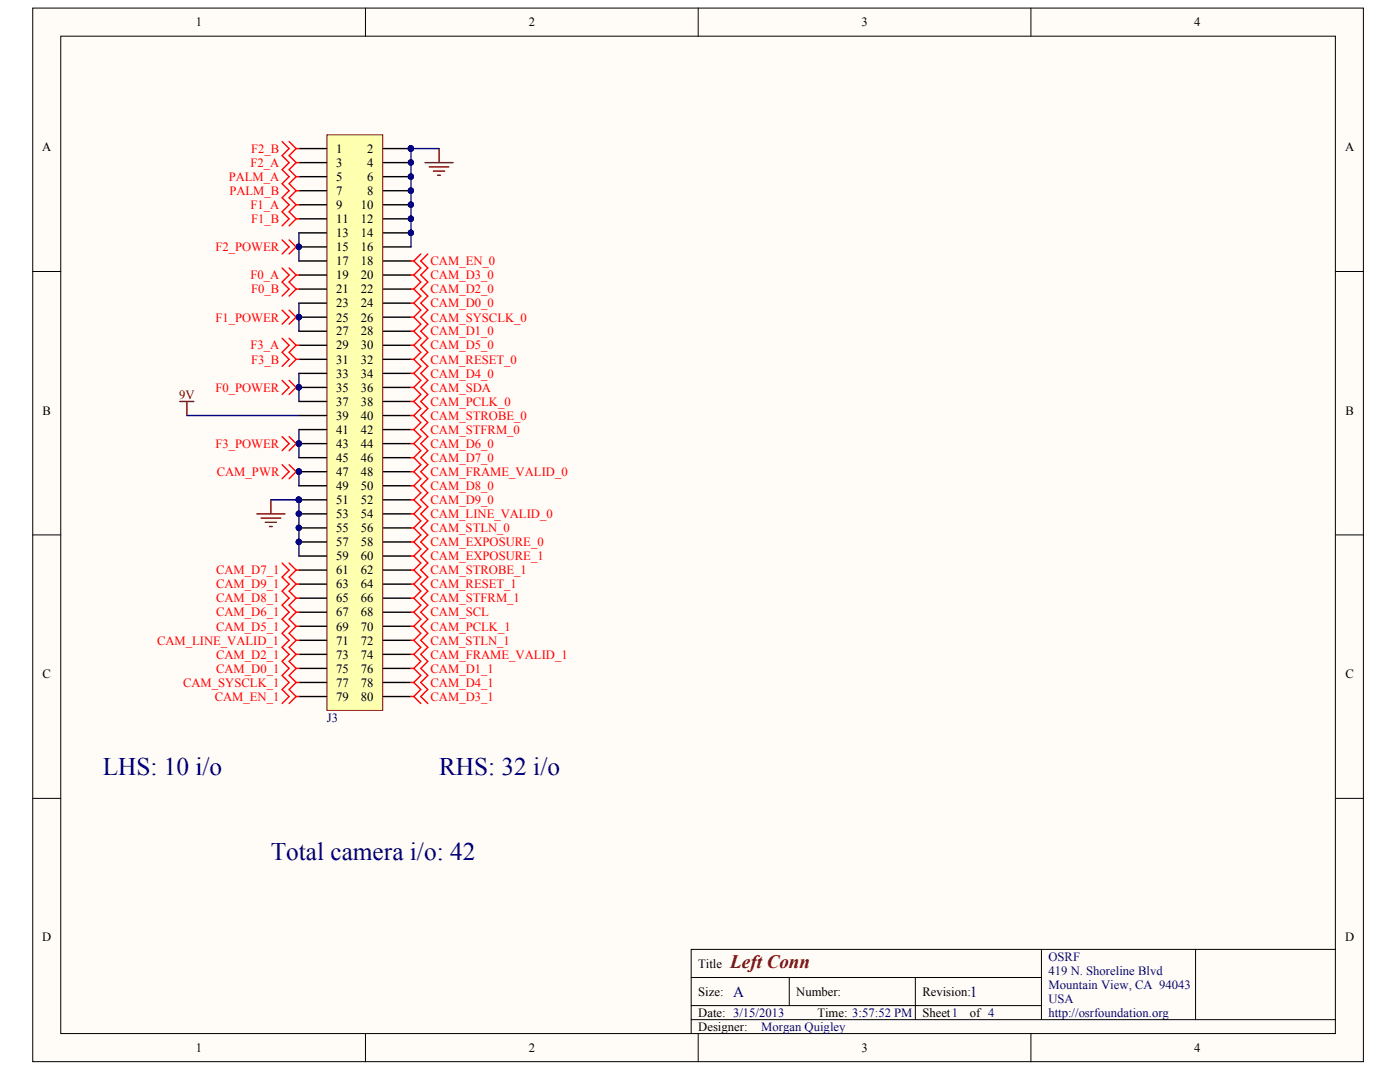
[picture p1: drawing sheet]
<svg xmlns="http://www.w3.org/2000/svg" width="271mm" height="207mm" viewBox="0 0 271 207" stroke-linecap="round" stroke-linejoin="round" font-family="sans-serif">
<g fill="#fffcf8" stroke="#000" stroke-width=".19">
<path d="M6.3 1.6h257.5v203.7h-257.5z"/>
<path d="M11.8 7h246.6v192.8h-246.6z"/>
</g>
<g fill="none" stroke="#000" stroke-width=".19">
<path d="M70.7 1.6v5.4M135.1 1.6v5.4M199.5 1.6v5.4M6.3 52.5h5.5M258.5 52.5h5.4M6.3 103.4h5.5M258.5 103.4h5.4M6.3 154.4h5.5M258.5 154.4h5.4M70.7 199.9v5.4M133.8 189h67.7M133.8 197.2h124.7"/>
<path d="M133.8 194.4h67.7M135.1 199.9v5.4M152.7 189v5.4M177.1 189v8.2M199.5 199.9v5.4M201.5 183.6v13.6M231.4 183.6h-97.6v16.3M258.5 183.6h-27.1v13.6"/>
</g>
<path d="M63.3 26.1h10.8v111.3h-10.8z" fill="#ffffb0" stroke="#800000" stroke-width=".19"/>
<g fill="none" stroke="#000" stroke-width=".27">
<path d="M57.8 28.7h5.4M57.8 31.4h5.4M57.8 34.2h5.4M57.8 36.9h5.4M57.8 39.6h5.4M74.2 28.7h5.3M74.2 31.4h5.3M74.2 34.2h5.3M74.2 36.9h5.3M74.2 39.6h5.3M57.8 42.3h5.4M57.8 45h5.4"/>
<path d="M57.8 47.7h5.4M57.8 50.5h5.4M57.8 53.2h5.4M57.8 55.9h5.4M57.8 58.6h5.4M74.2 42.3h5.3M74.2 45h5.3M74.2 47.7h5.3M74.2 50.5h5.3M74.2 53.2h5.3M74.2 55.9h5.3M74.2 58.6h5.3"/>
<path d="M57.8 61.3h5.4M57.8 64h5.4M57.8 66.8h5.4M57.8 69.5h5.4M57.8 72.2h5.4M57.8 74.9h5.4M57.8 77.6h5.4M74.2 61.3h5.3M74.2 64h5.3M74.2 66.8h5.3M74.2 69.5h5.3M74.2 72.2h5.3"/>
<path d="M74.2 74.9h5.3M74.2 77.6h5.3M57.8 80.3h5.4M57.8 83.1h5.4M57.8 85.8h5.4M57.8 88.5h5.4M57.8 91.2h5.4M57.8 93.9h5.4M57.8 96.6h5.4M57.8 99.4h5.4M74.2 80.3h5.3M74.2 83.1h5.3"/>
<path d="M74.2 85.8h5.3M74.2 88.5h5.3M74.2 91.2h5.3M74.2 93.9h5.3M74.2 96.6h5.3M74.2 99.4h5.3M57.8 102.1h5.4M57.8 104.8h5.4M57.8 107.5h5.4M57.8 110.2h5.4M57.8 112.9h5.4M57.8 115.7h5.4"/>
<path d="M57.8 118.4h5.4M74.2 102.1h5.3M74.2 104.8h5.3M74.2 107.5h5.3M74.2 110.2h5.3M74.2 112.9h5.3M74.2 115.7h5.3M74.2 118.4h5.3M57.8 121.1h5.4M57.8 123.8h5.4M57.8 126.5h5.4M57.8 129.2h5.4"/>
<path d="M57.8 132h5.4M57.8 134.7h5.4M74.2 121.1h5.3M74.2 123.8h5.3M74.2 126.5h5.3M74.2 129.2h5.3M74.2 132h5.3M74.2 134.7h5.3"/>
</g>
<g fill="#000080" stroke="#000080" stroke-width=".19">
<circle cx="57.8" cy="47.7" r=".52"/>
<circle cx="57.8" cy="61.3" r=".52"/>
<circle cx="57.8" cy="74.9" r=".52"/>
<circle cx="57.8" cy="85.8" r=".52"/>
<circle cx="57.8" cy="91.2" r=".52"/>
<circle cx="57.8" cy="96.6" r=".52"/>
<circle cx="57.8" cy="99.3" r=".52"/>
<circle cx="57.8" cy="102.1" r=".52"/>
<circle cx="57.8" cy="104.8" r=".52"/>
<circle cx="79.5" cy="28.7" r=".52"/>
<circle cx="79.5" cy="31.4" r=".52"/>
<circle cx="79.5" cy="34.1" r=".52"/>
<circle cx="79.5" cy="36.9" r=".52"/>
<circle cx="79.5" cy="39.6" r=".52"/>
<circle cx="79.5" cy="42.3" r=".52"/>
<circle cx="79.5" cy="45" r=".52"/>
</g>
<g fill="none" stroke="#f00" stroke-width=".27">
<path d="M54.6 27.4l1.4 1.3-1.4 1.4 1.4 1.3-1.4 1.4 1.4 1.4-1.4 1.3 1.4 1.4-1.4 1.3 1.4 1.4-1.4 1.4 1.4 1.3-1.4 1.4M56 27.4l1.3 1.3M57.3 31.4l-1.3 1.4 1.3 1.4M57.3 28.7l-1.3 1.4 1.3 1.3M57.3 31.4h.5M57.3 28.7h.5M57.3 34.2l-1.3 1.3 1.3 1.4M57.3 34.2h.5M57.3 36.9l-1.3 1.3 1.3 1.4M57.3 36.9h.5M57.3 39.6l-1.3 1.4 1.3 1.3M57.3 39.6h.5"/>
<path d="M54.6 51.8l1.4 1.4-1.4 1.3 1.4 1.4-1.4 1.4M54.6 46.4l1.4 1.3-1.4 1.4M54.6 60l1.4 1.3-1.4 1.4M56 51.8l1.3 1.4M56 46.4l1.3 1.3M56 60l1.3 1.3M57.3 53.2l-1.3 1.3 1.3 1.4M57.3 53.2h.5M57.3 55.9l-1.3 1.4M57.3 55.9h.5M57.3 42.3l-1.3 1.4M57.3 42.3h.5"/>
<path d="M57.3 47.7l-1.3 1.4M57.3 47.7h.5M79.5 53.2h.6M79.5 55.9h.6M79.5 50.5h.6M79.5 58.6h.6M80.1 55.9l1.3 1.4-1.3 1.3M80.1 53.2l1.3 1.3-1.3 1.4M80.1 50.5l1.3 1.3-1.3 1.4M80.1 58.6l1.3 1.4-1.3 1.3M81.4 49.1l-1.3 1.4M82.8 49.1l-1.4 1.4 1.4 1.3-1.4 1.4 1.4 1.3-1.4 1.4 1.4 1.4-1.4 1.3 1.4 1.4-1.4 1.3 1.4 1.4-1.4 1.3 1.4 1.4-1.4 1.4 1.4 1.3-1.4 1.4 1.4 1.3-1.4 1.4 1.4 1.4-1.4 1.3 1.4 1.4-1.4 1.3 1.4 1.4-1.4 1.3 1.4 1.4-1.4 1.4 1.4 1.3-1.4 1.4 1.4 1.3-1.4 1.4 1.4 1.4-1.4 1.3 1.4 1.4-1.4 1.3 1.4 1.4-1.4 1.3 1.4 1.4-1.4 1.4 1.4 1.3-1.4 1.4 1.4 1.3-1.4 1.4 1.4 1.3-1.4 1.4 1.4 1.4-1.4 1.3 1.4 1.4-1.4 1.3 1.4 1.4-1.4 1.4 1.4 1.3-1.4 1.4 1.4 1.3-1.4 1.4 1.4 1.3-1.4 1.4 1.4 1.4-1.4 1.3 1.4 1.4-1.4 1.3 1.4 1.4-1.4 1.4 1.4 1.3-1.4 1.4 1.4 1.3"/>
<path d="M54.6 65.4l1.4 1.4-1.4 1.3 1.4 1.4-1.4 1.3M54.6 73.6l1.4 1.3-1.4 1.4M56 65.4l1.3 1.4M56 73.6l1.3 1.3M57.3 69.5l-1.3 1.3M57.3 66.8l-1.3 1.3 1.3 1.4M57.3 69.5h.5M57.3 61.3l-1.3 1.4M57.3 61.3h.5M57.3 66.8h.5M57.3 74.9l-1.3 1.4M57.3 74.9h.5"/>
<path d="M79.5 69.5h.6M79.5 61.3h.6M79.5 66.8h.6M79.5 74.9h.6M79.5 77.6h.6M79.5 64h.6M79.5 72.2h.6M80.1 77.6l1.3 1.4-1.3 1.3M80.1 74.9l1.3 1.4-1.3 1.3M80.1 72.2l1.3 1.4-1.3 1.3M80.1 69.5l1.3 1.3-1.3 1.4M80.1 66.8l1.3 1.3-1.3 1.4"/>
<path d="M80.1 64l1.3 1.4-1.3 1.4M80.1 61.3l1.3 1.4-1.3 1.3M54.6 84.4l1.4 1.4-1.4 1.3M54.6 89.9l1.4 1.3-1.4 1.4M56 84.4l1.3 1.4M56 89.9l1.3 1.3M57.3 85.8l-1.3 1.3M57.3 85.8h.5M57.3 91.2l-1.3 1.4M57.3 91.2h.5M79.5 85.8h.6M79.5 91.2h.6"/>
<path d="M79.5 99.4h.6M79.5 96.6h.6M79.5 88.5h.6M79.5 83.1h.6M79.5 80.3h.6M79.5 93.9h.6M80.1 99.4l1.3 1.3-1.3 1.4M80.1 96.6l1.3 1.4-1.3 1.4M80.1 93.9l1.3 1.4-1.3 1.3M80.1 88.5l1.3 1.4-1.3 1.3M80.1 85.8l1.3 1.3-1.3 1.4M80.1 83.1l1.3 1.3-1.3 1.4"/>
<path d="M80.1 80.3l1.3 1.4-1.3 1.4M80.1 91.2l1.3 1.4-1.3 1.3M54.6 108.9l1.4 1.3-1.4 1.4 1.4 1.3-1.4 1.4 1.4 1.4-1.4 1.3 1.4 1.4-1.4 1.3 1.4 1.4-1.4 1.3 1.4 1.4-1.4 1.4 1.4 1.3-1.4 1.4 1.4 1.3-1.4 1.4 1.4 1.4-1.4 1.3 1.4 1.4-1.4 1.3M56 108.9l1.3 1.3M57.3 110.2l-1.3 1.4 1.3 1.3M57.3 110.2h.5M57.3 112.9l-1.3 1.4 1.3 1.4M57.3 112.9h.5M57.3 115.7l-1.3 1.3 1.3 1.4M57.3 115.7h.5M57.3 118.4l-1.3 1.3 1.3 1.4M57.3 118.4h.5"/>
<path d="M79.5 110.2h.6M79.5 112.9h.6M79.5 115.7h.6M79.5 118.4h.6M79.5 107.5h.6M79.5 104.8h.6M79.5 102.1h.6M80.1 107.5l1.3 1.4-1.3 1.3M80.1 104.8l1.3 1.3-1.3 1.4M80.1 110.2l1.3 1.4-1.3 1.3M80.1 112.9l1.3 1.4-1.3 1.4M80.1 115.7l1.3 1.3-1.3 1.4"/>
<path d="M80.1 118.4l1.3 1.3-1.3 1.4M80.1 102.1l1.3 1.3-1.3 1.4M57.3 121.1l-1.3 1.3 1.3 1.4M57.3 121.1h.5M57.3 123.8l-1.3 1.4 1.3 1.3M57.3 123.8h.5M57.3 126.5h.5M57.3 129.2h.5M57.3 132h.5M57.3 134.7h.5M57.3 126.5l-1.3 1.4 1.3 1.3M57.3 129.2l-1.3 1.4 1.3 1.4"/>
<path d="M57.3 132l-1.3 1.3 1.3 1.4M57.3 134.7l-1.3 1.3M79.5 121.1h.6M79.5 123.8h.6M79.5 126.5h.6M79.5 129.2h.6M79.5 132h.6M79.5 134.7h.6M80.1 121.1l1.3 1.3-1.3 1.4M80.1 123.8l1.3 1.4-1.3 1.3M80.1 126.5l1.3 1.4-1.3 1.3M80.1 129.2l1.3 1.4-1.3 1.4"/>
<path d="M80.1 132l1.3 1.3-1.3 1.4M80.1 134.7l1.3 1.3"/>
</g>
<path d="M85 28.7h-5.5v19M57.8 45v5.5M57.8 58.6v5.4M57.8 72.2v5.4M36.2 80.3h21.6M52.4 96.6h5.4v10.9M57.8 83.1v5.4M57.8 91.2v2.7" fill="none" stroke="#000080" stroke-width=".27"/>
<path d="M82.2 31.4h5.5M83.1 32.3h3.8M83.9 33.1h2.1M84.7 33.9h.5M85 28.7v2.7M34.8 77.6h2.7M36.2 77.6v2.7M49.7 99.4h5.4M52.4 96.6v2.8M50.5 100.2h3.8M51.3 101h2.2M52.2 101.8h.5" fill="none" stroke="#800000" stroke-width=".27"/>
<g font-size="4.9" fill="#000080">
<text x="19.9" y="149.9">LHS: 10 i/o</text>
<text x="85" y="149.9">RHS: 32 i/o</text>
<text x="52.4" y="166.2">Total camera i/o: 42</text>
</g>
<text font-size="3.7" fill="#800000" x="141.3" y="187.1">Left Conn</text>
<g font-size="3" fill="#000080">
<text x="141.9" y="192.7">A</text>
<text x="187.7" y="192.7">1</text>
</g>
<g font-size="2.4">
<text x="37.9" y="5.1">1</text>
<text x="102.3" y="5.1">2</text>
<text x="166.7" y="5.1">3</text>
<text x="231.1" y="5.1">4</text>
<text x="8.1" y="29.2">A</text>
<text x="65.1" y="29.6">1</text>
<text x="71.1" y="29.6">2</text>
<text x="260.3" y="29.2">A</text>
<text x="65.1" y="32.3">3</text>
<text x="65.1" y="35">5</text>
<text x="71.1" y="32.3">4</text>
<text x="71.1" y="35">6</text>
<text x="65.1" y="37.7">7</text>
<text x="65.1" y="40.4">9</text>
<text x="69.8" y="40.4">10</text>
<text x="71.1" y="37.7">8</text>
<text x="65.1" y="43.1">11</text>
<text x="65.1" y="45.9">13</text>
<text x="69.8" y="43.1">12</text>
<text x="69.8" y="45.9">14</text>
<text x="65.1" y="48.6">15</text>
<text x="65.1" y="51.3">17</text>
<text x="69.8" y="48.6">16</text>
<text x="69.8" y="51.3">18</text>
<text x="65.1" y="54">19</text>
<text x="65.1" y="56.7">21</text>
<text x="65.1" y="59.4">23</text>
<text x="69.8" y="54">20</text>
<text x="69.8" y="56.7">22</text>
<text x="69.8" y="59.4">24</text>
<text x="65.1" y="62.2">25</text>
<text x="65.1" y="64.9">27</text>
<text x="69.8" y="62.2">26</text>
<text x="69.8" y="64.9">28</text>
<text x="65.1" y="67.6">29</text>
<text x="65.1" y="70.3">31</text>
<text x="69.8" y="67.6">30</text>
<text x="69.8" y="70.3">32</text>
<text x="65.1" y="73">33</text>
<text x="65.1" y="75.8">35</text>
<text x="69.8" y="73">34</text>
<text x="69.8" y="75.8">36</text>
<text x="8.2" y="80.1">B</text>
<text x="65.1" y="78.5">37</text>
<text x="65.1" y="81.2">39</text>
<text x="65.1" y="83.9">41</text>
<text x="69.8" y="78.5">38</text>
<text x="69.8" y="81.2">40</text>
<text x="69.8" y="83.9">42</text>
<text x="260.4" y="80.1">B</text>
<text x="65.1" y="86.6">43</text>
<text x="65.1" y="89.3">45</text>
<text x="69.8" y="86.6">44</text>
<text x="69.8" y="89.3">46</text>
<text x="65.1" y="92">47</text>
<text x="65.1" y="94.8">49</text>
<text x="69.8" y="92">48</text>
<text x="69.8" y="94.8">50</text>
<text x="65.1" y="97.5">51</text>
<text x="65.1" y="100.2">53</text>
<text x="69.8" y="97.5">52</text>
<text x="69.8" y="100.2">54</text>
<text x="65.1" y="102.9">55</text>
<text x="65.1" y="105.6">57</text>
<text x="69.8" y="102.9">56</text>
<text x="69.8" y="105.6">58</text>
<text x="65.1" y="108.3">59</text>
<text x="65.1" y="111">61</text>
<text x="65.1" y="113.8">63</text>
<text x="69.8" y="108.3">60</text>
<text x="69.8" y="111">62</text>
<text x="69.8" y="113.8">64</text>
<text x="65.1" y="116.5">65</text>
<text x="65.1" y="119.2">67</text>
<text x="69.8" y="116.5">66</text>
<text x="69.8" y="119.2">68</text>
<text x="65.1" y="121.9">69</text>
<text x="65.1" y="124.6">71</text>
<text x="69.8" y="121.9">70</text>
<text x="69.8" y="124.6">72</text>
<text x="8.2" y="131.1">C</text>
<text x="65.1" y="127.3">73</text>
<text x="65.1" y="130.1">75</text>
<text x="69.8" y="127.3">74</text>
<text x="69.8" y="130.1">76</text>
<text x="260.4" y="131.1">C</text>
<text x="65.1" y="132.8">77</text>
<text x="65.1" y="135.5">79</text>
<text x="69.8" y="132.8">78</text>
<text x="69.8" y="135.5">80</text>
<text x="8.1" y="182">D</text>
<text x="260.3" y="182">D</text>
<text x="135.1" y="187.1">Title</text>
<text x="135.1" y="192.6">Size:</text>
<text x="135.1" y="196.6">Date: 3/15/2013</text>
<text x="154.1" y="192.6">Number:</text>
<text x="158.2" y="196.6">Time: 3:57:52 PM</text>
<text x="178.5" y="192.6">Revision:</text>
<text x="178.5" y="196.6">Sheet1</text>
<text x="187.7" y="196.6">of 4</text>
<text x="37.9" y="203.4">1</text>
<text x="102.3" y="203.4">2</text>
<text x="135.1" y="199.4">Designer:</text>
<text x="166.7" y="203.4">3</text>
<text x="231.1" y="203.4">4</text>
</g>
<g font-size="2.4" fill="#f00">
<text x="48.6" y="29.6">F2_B</text>
<text x="44.3" y="35">PALM_A</text>
<text x="48.5" y="32.3">F2_A</text>
<text x="44.4" y="37.7">PALM_B</text>
<text x="48.5" y="40.4">F1_A</text>
<text x="48.6" y="43.1">F1_B</text>
<text x="41.7" y="48.6">F2_POWER</text>
<text x="83.3" y="51.3">CAM_EN_0</text>
<text x="48.5" y="54">F0_A</text>
<text x="48.6" y="56.7">F0_B</text>
<text x="83.3" y="56.7">CAM_D2_0</text>
<text x="83.3" y="54">CAM_D3_0</text>
<text x="83.3" y="59.4">CAM_D0_0</text>
<text x="41.7" y="62.2">F1_POWER</text>
<text x="83.3" y="64.9">CAM_D1_0</text>
<text x="83.3" y="62.2">CAM_SYSCLK_0</text>
<text x="48.5" y="67.6">F3_A</text>
<text x="48.6" y="70.3">F3_B</text>
<text x="83.3" y="70.3">CAM_RESET_0</text>
<text x="83.3" y="67.6">CAM_D5_0</text>
<text x="41.7" y="75.8">F0_POWER</text>
<text x="83.3" y="75.8">CAM_SDA</text>
<text x="83.3" y="73">CAM_D4_0</text>
<text x="83.3" y="83.9">CAM_STFRM_0</text>
<text x="83.3" y="81.2">CAM_STROBE_0</text>
<text x="83.3" y="78.5">CAM_PCLK_0</text>
<text x="41.7" y="86.6">F3_POWER</text>
<text x="83.3" y="89.3">CAM_D7_0</text>
<text x="83.3" y="86.6">CAM_D6_0</text>
<text x="41.9" y="92">CAM_PWR</text>
<text x="83.3" y="94.8">CAM_D8_0</text>
<text x="83.3" y="92">CAM_FRAME_VALID_0</text>
<text x="83.3" y="100.2">CAM_LINE_VALID_0</text>
<text x="83.3" y="97.5">CAM_D9_0</text>
<text x="83.3" y="105.6">CAM_EXPOSURE_0</text>
<text x="83.3" y="102.9">CAM_STLN_0</text>
<text x="41.8" y="111">CAM_D7_1</text>
<text x="41.8" y="113.8">CAM_D9_1</text>
<text x="83.3" y="108.3">CAM_EXPOSURE_1</text>
<text x="83.3" y="111">CAM_STROBE_1</text>
<text x="83.3" y="113.8">CAM_RESET_1</text>
<text x="41.8" y="116.5">CAM_D8_1</text>
<text x="41.8" y="119.2">CAM_D6_1</text>
<text x="83.3" y="116.5">CAM_STFRM_1</text>
<text x="83.3" y="119.2">CAM_SCL</text>
<text x="30.4" y="124.6">CAM_LINE_VALID_1</text>
<text x="41.8" y="121.9">CAM_D5_1</text>
<text x="83.3" y="121.9">CAM_PCLK_1</text>
<text x="83.3" y="124.6">CAM_STLN_1</text>
<text x="41.8" y="127.3">CAM_D2_1</text>
<text x="41.8" y="130.1">CAM_D0_1</text>
<text x="83.3" y="127.3">CAM_FRAME_VALID_1</text>
<text x="83.3" y="130.1">CAM_D1_1</text>
<text x="35.4" y="132.8">CAM_SYSCLK_1</text>
<text x="41.6" y="135.5">CAM_EN_1</text>
<text x="83.3" y="132.8">CAM_D4_1</text>
<text x="83.3" y="135.5">CAM_D3_1</text>
</g>
<text font-size="2.4" fill="#800000" x="34.7" y="77.1">9V</text>
<g font-size="2.4" fill="#000080">
<text x="63.3" y="139.6">J3</text>
<text x="202.9" y="185.8">OSRF</text>
<text x="202.9" y="188.5">419 N. Shoreline Blvd</text>
<text x="202.9" y="191.2">Mountain View, CA 94043</text>
<text x="202.9" y="193.9">USA</text>
<text x="202.9" y="196.6">http://osrfoundation.org</text>
<text x="147.3" y="199.4">Morgan Quigley</text>
</g>
</svg>
